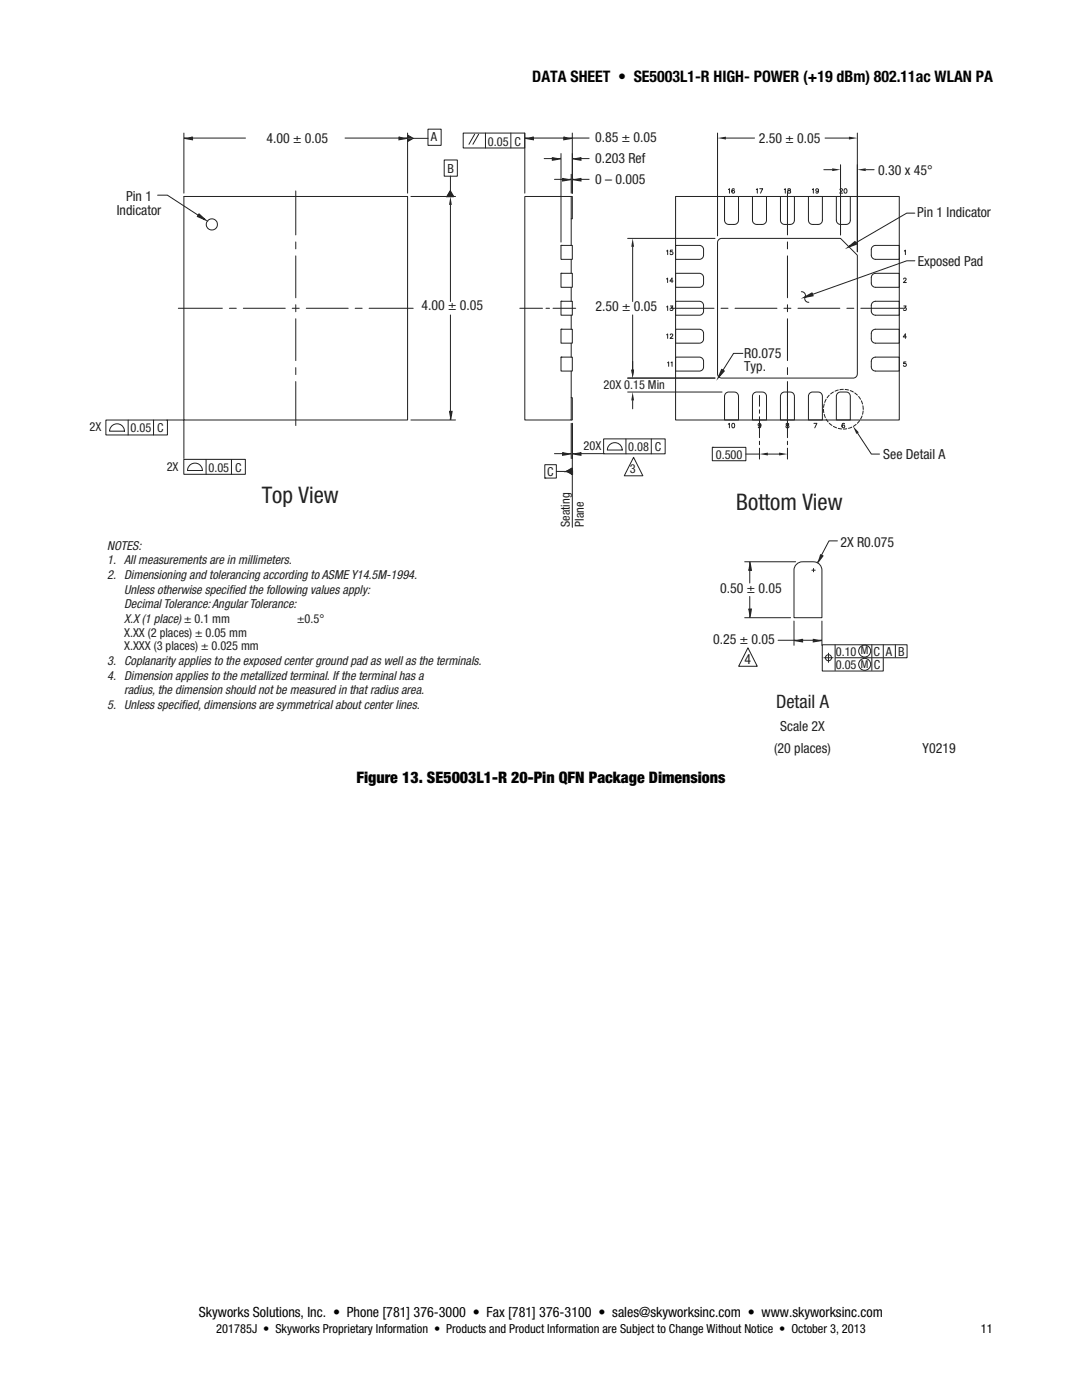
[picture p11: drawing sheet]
<svg xmlns="http://www.w3.org/2000/svg" width="216mm" height="279mm" viewBox="0 0 216 279" stroke-linecap="round" stroke-linejoin="round" font-family="sans-serif">
<path d="M89.9 35.1v3l-.7 1.1h1.3l-.6-1.1" fill="none" stroke="#231f20" stroke-width=".2"/>
<path d="M89.9 38.1l.6 1.1h-1.3z" fill="#231f20"/>
<path d="M89.9 38.1l-.7 1.1h1.3" fill="none" stroke="#231f20" stroke-width=".31"/>
<path d="M89.2 39.2h1.3z" fill="#231f20"/>
<path d="M36.7 26.6v11.9M38.4 27.6h10.6M68.9 27.6h10.8M81.3 26.6v11.9" fill="none" stroke="#231f20" stroke-width=".2"/>
<path d="M79.7 27.3l1.6 .3-1.6 .2z" fill="#231f20"/>
<path d="M79.7 27.3v.5l1.6-.2" fill="none" stroke="#231f20" stroke-width=".31"/>
<path d="M36.7 27.6l1.7-.3v.5z" fill="#231f20"/>
<path d="M38.4 27.3v.5l-1.7-.2" fill="none" stroke="#231f20" stroke-width=".31"/>
<path d="M82 39.2h8.9M89.9 40.9v19.3M89.9 62.9v19.2M82 83.8h8.9" fill="none" stroke="#231f20" stroke-width=".2"/>
<g fill="#231f20">
<path d="M89.9 39.2l.3 1.7h-.6z"/>
<path d="M89.6 82.1h.6l-.3 1.7z"/>
</g>
<path d="M89.6 82.1h.6l-.3 1.7" fill="none" stroke="#231f20" stroke-width=".31"/>
<g fill="none" stroke="#231f20" stroke-width=".2">
<path d="M59 38.1v8.8M82.5 27.6l-1.2 .7v-1.3l1.2 .6h2.9M59 48.3v1.4M59 51.1v8.3M35.6 61.5h8.8M45.8 61.5h1.4M48.6 61.5h8.3M58.3 61.5h1.4M59 60.8v1.4M59 63.6v8.4M59 73.4v1.4M59 76.1v8.8"/>
<path d="M61.1 61.5h8.4M70.9 61.5h1.4M73.7 61.5h8.8"/>
</g>
<g fill="#231f20">
<path d="M81.3 27l1.2 .6h-1.2z"/>
<path d="M81.3 27.6h1.2l-1.2 .7z"/>
</g>
<g fill="none" stroke="#231f20" stroke-width=".2">
<path d="M143.2 26.6v20.5M144.9 27.6h5.7M157.1 38.1v8.8M164.6 27.6h4.8M171.1 26.6v23.7M157.1 48.3v1.4M157.1 51.1v8.3M133.7 61.5h8.8M143.9 61.5h1.4M146.7 61.5h8.3M156.4 61.5h1.4M157.1 60.8v1.4"/>
<path d="M157.1 63.6v8.4M157.1 73.4v1.4M157.1 76.1v8.8M159.2 61.5h8.4M169 61.5h1.4M171.8 61.5h8.7"/>
</g>
<g fill="#231f20">
<path d="M143.2 27.6l1.7-.3v.5z"/>
<path d="M169.4 27.3l1.7 .3-1.7 .2z"/>
</g>
<path d="M125.2 47.6h17.5M126.2 49.3v10.9M125.2 75.5h17.5M126.2 62.9v10.9" fill="none" stroke="#231f20" stroke-width=".2"/>
<g fill="#231f20">
<path d="M126.2 47.6l.3 1.7h-.5z"/>
<path d="M126 73.8h.5l-.3 1.7z"/>
</g>
<path d="M164.4 33.9h1.7M167.7 32.9v14M171.1 32.9v17.4M172.7 33.9h1.7" fill="none" stroke="#231f20" stroke-width=".2"/>
<g fill="#231f20">
<path d="M166.1 33.6l1.6 .3-1.6 .2z"/>
<path d="M171.1 33.9l1.6-.3v.5z"/>
</g>
<path d="M148.8 90.6h2.7M153.2 90.6h2.3" fill="none" stroke="#231f20" stroke-width=".2"/>
<g fill="#231f20">
<path d="M155.5 90.3l1.6 .3-1.6 .3z"/>
<path d="M151.5 90.6l1.7-.3v.6z"/>
</g>
<g fill="none" stroke="#231f20" stroke-width=".2">
<path d="M36.7 39.2h44.6v44.6h-44.6zM36.7 39.2h.1M104.7 26.6v11.9M106.4 27.6h6.1M114 39.2h.2v4.5h-.2M114.2 26.6v11.9M114.2 27.6h3.4M134.8 39.2h44.6v44.6h-44.6zM144.6 39.2h2.8v4.8l-.2 .4-.3 .3-1.7 .1-.5-.4-.1-.4zM145.4 37.8l.2-.1v.8M146.5 37.8v-.1a.41 .41 0 0 0-.5 .4 .41 .41 0 0 0 .5 .4 .28 .28 0 0 0-.1-.5 .28 .28 0 0 0-.4 .3M150.1 39.2h2.8v4.8l-.1 .4-.5 .4h-1.5l-.4-.3-.2-.3z"/>
<path d="M150.9 37.8l.2-.1v.8M151.6 37.7h.6l-.4 .8M155.7 39.2h2.8v4.8l-.1 .4-.3 .3-1.7 .1-.6-.4-.1-.4zM156.5 37.8l.2-.1v.8M157.3 37.7v.3l.5 .3a.29 .29 0 0 1-.4 .3 .29 .29 0 0 1-.2-.4l.5-.3v-.2zM161.3 39.2h2.8v4.8l-.1 .4-.3 .3-1.8 .1-.5-.4-.1-.4zM162.1 37.8l.2-.1v.8M163.3 38a.28 .28 0 0 1-.4 .2 .28 .28 0 0 1-.1-.4 .28 .28 0 0 1 .5 0v.6l-.2 .1-.3-.1M166.9 39.2h2.8v4.8l-.3 .5-.3 .3h-1.6l-.4-.3-.2-.3zM167.6 37.9l.2-.2 .3 .1-.5 .7h.6M168.5 37.7a.41 .41 0 0 1 .5 .4 .41 .41 0 0 1-.5 .4l-.1-.3zM111.9 49h.1"/>
<path d="M111.9 49h2.3v2.8h-2.3zM114 49v-9.8h-9.3v44.6h9.3v-9.7M114 51.8v2.7M114 57.3v2.8M133 55.7l.2-.2v.9M133 50.1l.2-.2v.9M134.2 49.9h-.4l-.1 .4a.31 .31 0 0 1 .5 0 .31 .31 0 0 1 0 .5 .31 .31 0 0 1-.5-.2M134.3 56.1h-.6l.4-.6v.9M134.8 49h4.7a.84 .84 0 0 1 .9 .8v1.1a.84 .84 0 0 1-.9 .9h-4.7zM134.8 54.5h4.7a.86 .86 0 0 1 .9 .9v1.1a.84 .84 0 0 1-.9 .8h-4.7zM143.5 47.8l.5-.2h23.7l3.4 3.3v23.7a.84 .84 0 0 1-.9 .9h-26.2a.84 .84 0 0 1-.8-.9v-26.2zM174.1 49.2l.6-.2h4.7v2.8h-4.7l-.4-.2-.3-.3-.1-.4v-1.3z"/>
<path d="M174.1 54.8l.6-.3h4.7v2.8h-4.7l-.4-.1-.3-.3-.1-.4v-1.3zM180.3 55.7l.2-.2 .3 .2-.5 .7h.6M180.5 50.1l.2-.2v.9M103.7 61.5h4.6M108.9 61.5h.8M110.3 61.5h4.6M114 79.4h.2v4.4h-.2M114 62.9v2.8M114 68.5v2.8M133 66.8l.2-.2v.9M133 61.2l.2-.1v.9M133.2 72.4l.2-.2v.9"/>
<path d="M133.7 66.9l.2-.3 .4 .2-.6 .7h.6M133.8 61.1h.5l-.3 .3a.3 .3 0 0 1 .2 .5 .3 .3 0 0 1-.5-.1M133.9 72.4l.2-.2v.9M134.8 60.1h4.7a.84 .84 0 0 1 .9 .9v1.1a.83 .83 0 0 1-.9 .8h-4.7zM134.8 65.7h4.7a.83 .83 0 0 1 .9 .8v1.1a.84 .84 0 0 1-.9 .9h-4.7zM134.8 71.3h4.7a.84 .84 0 0 1 .9 .8v1.1a.83 .83 0 0 1-.9 .9h-4.7zM144.8 78.5a2.37 2.37 0 0 1 1.9-.2l.5 .4 .2 .4v4.7h-2.8v-4.7zM150.4 78.5a2.32 2.32 0 0 1 2.2-.1l.3 .7v4.7h-2.8v-4.7zM156 78.5a2.33 2.33 0 0 1 1.9-.2 .84 .84 0 0 1 .6 .8v4.7h-2.8v-4.7zM161.6 78.5a2.38 2.38 0 0 1 1.9-.2l.5 .4 .1 .4v4.7h-2.8v-4.7zM167.1 78.5a2.35 2.35 0 0 1 2-.2 .85 .85 0 0 1 .6 .8v4.7h-2.8v-4.7zM174.1 60.4l.6-.3h4.7v2.8h-4.7l-.4-.1-.3-.3-.1-.4v-1.4z"/>
<path d="M174.1 65.9l.6-.2h4.7v2.8h-4.7l-.4-.1-.3-.3-.1-.5v-1.3zM174.1 71.5l.6-.2h4.7v2.8h-4.7l-.4-.2-.3-.3-.1-.4v-1.3zM180.3 61.1h.5l-.3 .3a.3 .3 0 0 1 .3 .5 .3 .3 0 0 1-.5-.1M180.8 72.2h-.5v.4a.32 .32 0 0 1 .5 0 .32 .32 0 0 1-.1 .5 .32 .32 0 0 1-.4-.2M180.9 67.2h-.7l.5-.6v.9M142.1 89.3h6.7v2.6h-6.7zM142.1 89.3h.1M145.3 84.7l.2-.2v.9M146.1 84.5a.41 .41 0 0 1 .5 .4 .41 .41 0 0 1-.5 .4l-.1-.3zM151.8 84.8a.28 .28 0 0 1-.4 .2 .28 .28 0 0 1-.1-.4 .28 .28 0 0 1 .5 0l-.1 .7-.4-.1M156.9 84.5v.3l.5 .2-.1 .3h-.4l-.1-.2 .6-.4-.1-.2zM162.4 84.5h.6l-.4 .9"/>
<path d="M168.5 84.6v-.1a.41 .41 0 0 0-.5 .4 .41 .41 0 0 0 .4 .4 .28 .28 0 0 0 0-.4 .28 .28 0 0 0-.4 .2"/>
</g>
<path d="M104.7 27.6l1.7-.3v.5z" fill="#231f20"/>
<path d="M106.4 27.3v.5l-1.7-.2" fill="none" stroke="#231f20" stroke-width=".31"/>
<path d="M112.5 27.3l1.7 .3-1.7 .2z" fill="#231f20"/>
<path d="M112.5 27.3v.5l1.7-.2" fill="none" stroke="#231f20" stroke-width=".31"/>
<path d="M108.6 31.7h1.7M111.9 30.6v17.7M114.2 30.6v7.9M115.9 31.7h1.7" fill="none" stroke="#231f20" stroke-width=".2"/>
<path d="M110.3 31.4l1.6 .3-1.6 .2z" fill="#231f20"/>
<path d="M110.3 31.4v.5l1.6-.2" fill="none" stroke="#231f20" stroke-width=".31"/>
<path d="M114.2 31.7l1.7-.3v.5z" fill="#231f20"/>
<path d="M115.9 31.4v.5l-1.7-.2" fill="none" stroke="#231f20" stroke-width=".31"/>
<path d="M144.1 73.6l.4 .3-1.1 1.3z" fill="#231f20"/>
<path d="M144.1 73.6l-.7 1.6 1.1-1.3" fill="none" stroke="#231f20" stroke-width=".31"/>
<g fill="none" stroke="#231f20" stroke-width=".2">
<path d="M148.2 70.5h-1.8l-2.1 3.3M151.5 78.9v2.2M157.1 78.9v2.2M114 84.5v7M114.2 84.5v7M115.9 90.5h4.7M151.5 81.8v.7M151.5 83.2v4.2M151.5 88.1v.6M151.5 89.4v2.2M157.1 81.8v.7M157.1 83.2v4.2"/>
<path d="M157.1 88.1v.6M157.1 89.4v2.2"/>
</g>
<path d="M114.2 90.5l1.7-.3v.6z" fill="#231f20"/>
<path d="M115.9 90.2v.6l-1.7-.3" fill="none" stroke="#231f20" stroke-width=".31"/>
<path d="M112.3 90.2l1.7 .3-1.7 .3z" fill="#231f20"/>
<path d="M112.3 90.2v.6l1.7-.3" fill="none" stroke="#231f20" stroke-width=".31"/>
<path d="M108.7 95.4h.1M108.7 92.7h2.3v2.7h-2.3zM111 94.1h2.1l1.1-.7v1.3l-1.1-.6M114.2 84.5v20.7" fill="none" stroke="#231f20" stroke-width=".2"/>
<path d="M113.1 94.1l1.1-.7v.7z" fill="#231f20"/>
<path d="M114.2 93.4l-1.1 .7h1.1" fill="none" stroke="#231f20" stroke-width=".31"/>
<path d="M113.1 94.1h1.1v.6z" fill="#231f20"/>
<path d="M113.1 94.1h1.1v.6" fill="none" stroke="#231f20" stroke-width=".31"/>
<g fill="none" stroke="#231f20" stroke-width=".2">
<path d="M94.7 26.8l-1.1 2M95.5 26.8l-1.1 2M33.3 83.8h3.4v7.7"/>
<circle cx="42.3" cy="44.8" r="1.11"/>
</g>
<path d="M39.6 42.7l1.3 1.1-1.6-.7z" fill="#231f20"/>
<path d="M39.6 42.7l1.3 1.1-1.6-.7" fill="none" stroke="#231f20" stroke-width=".31"/>
<path d="M31.4 38.9h2l6.1 4M148.6 112.1h10.2M149.6 113.8v2.6M149.6 119v2.6M148.6 123.3h9.2" fill="none" stroke="#231f20" stroke-width=".2"/>
<path d="M149.3 121.6h.6l-.3 1.7z" fill="#231f20"/>
<path d="M149.3 121.6h.6l-.3 1.7" fill="none" stroke="#231f20" stroke-width=".31"/>
<path d="M149.6 112.1l.3 1.7h-.6z" fill="#231f20"/>
<path d="M149.6 112.1l.3 1.7h-.6" fill="none" stroke="#231f20" stroke-width=".31"/>
<path d="M155.3 127.8h3.1M158.4 123.9v4.9M160.1 127.8h2.2M164 123.9v4.9" fill="none" stroke="#231f20" stroke-width=".2"/>
<path d="M162.3 127.5l1.7 .3-1.7 .3z" fill="#231f20"/>
<path d="M162.3 127.5v.6l1.7-.3" fill="none" stroke="#231f20" stroke-width=".31"/>
<path d="M158.4 127.8l1.7-.3v.6z" fill="#231f20"/>
<path d="M160.1 127.5v.6l-1.7-.3" fill="none" stroke="#231f20" stroke-width=".31"/>
<g fill="none" stroke="#231f20" stroke-width=".2">
<path d="M164.8 79.7l-.2 .6M165.5 78.9l-.5 .5M166.3 78.2l-.6 .4M167.3 77.8l-.7 .3M168.3 77.7l-.7 .1M168.6 77.7l.7 .1M169.6 77.9l.7 .3M170.6 78.4l.5 .5M171.3 79.1l.4 .6M171.9 80l.2 .6M126.4 91.3l1.9 3.7h-3.7zM164.3 81.7l.1 .7"/>
<path d="M164.5 80.6l-.2 .7M164.5 82.7l.2 .6M164.8 83.6l.4 .6M165.5 84.5l.5 .4M166.3 85.1l.6 .3M167.3 85.5l.6 .1M169 85.6h-.7M170 85.3l-.7 .2M170.8 84.7l-.5 .4M171.5 83.9l-.4 .6M172 83l-.3 .6M172.2 81v.7"/>
<path d="M172.2 82l-.1 .7M172.2 81.6v.1M149.2 129.3l1.9 3.7h-3.7z"/>
</g>
<path d="M170.2 85.1l1.2 1.2-.5 .3z" fill="#231f20"/>
<path d="M110.6 90.5h1.7M171.1 86.5l2.8 4.1h1.6M167.1 107.9h-1.7l-1.5 2.9" fill="none" stroke="#231f20" stroke-width=".2"/>
<path d="M163.6 110.7l.5 .3-1 1.3z" fill="#231f20"/>
<path d="M163.6 110.7l.5 .3-1 1.3" fill="none" stroke="#231f20" stroke-width=".31"/>
<path d="M159.9 58.2a.8 .8 0 0 1 .7 .4 .8 .8 0 0 1 0 .9 .74 .74 0 0 0 .8 .8M162 113.8h.7M162.3 113.5v.6" fill="none" stroke="#231f20" stroke-width=".2"/>
<path d="M160.6 59.3l1.5-.9 .2 .6z" fill="#231f20"/>
<path d="M162.1 58.4l-1.5 .9 1.7-.3" fill="none" stroke="#231f20" stroke-width=".31"/>
<path d="M110.6 35.8h1.7M114 34.8v3.7M114.2 34.8v3.7M115.9 35.8h1.7M182.5 52.1h-1.6l-18.7 6.6" fill="none" stroke="#231f20" stroke-width=".2"/>
<path d="M112.3 35.5l1.7 .3-1.7 .3z" fill="#231f20"/>
<path d="M112.3 35.5v.6l1.7-.3" fill="none" stroke="#231f20" stroke-width=".31"/>
<path d="M114.2 35.8l1.7-.3v.6z" fill="#231f20"/>
<path d="M115.9 35.5v.6l-1.7-.3" fill="none" stroke="#231f20" stroke-width=".31"/>
<path d="M111.9 54.5h.1M111.9 54.5h2.3v2.8h-2.3zM111.9 60.1h.1M111.9 65.7h.1M111.9 71.3h.1M111.9 60.1h2.3v2.8h-2.3zM111.9 65.7h2.3v2.8h-2.3zM111.9 71.3h2.3v2.8h-2.3zM125.2 78.2h18.9M125.2 75.5h17.5M126.2 79.9v1.7M126.2 72.1v1.7" fill="none" stroke="#231f20" stroke-width=".2"/>
<g fill="#231f20">
<path d="M126 73.8h.5l-.3 1.7z"/>
<path d="M126.2 78.2l.3 1.7h-.5z"/>
<path d="M169.4 49.3l1.3-1.1 .3 .5z"/>
</g>
<path d="M170.7 48.2l-1.3 1.1 1.6-.6" fill="none" stroke="#231f20" stroke-width=".31"/>
<g fill="none" stroke="#231f20" stroke-width=".2">
<path d="M85.4 25.8h2.6v3.2h-2.6zM88.6 31.9h2.7v3.3h-2.7zM92.4 26.6h12.3v2.9h-12.3zM96.9 26.6v2.9M101.9 26.6v2.9M182.5 42.5h-1.6l-10.1 5.9M21.1 83.8h12.3v3h-12.3zM22.2 85.1a1.48 1.48 0 0 1 1.6-.4 1.48 1.48 0 0 1 1 1.4h-2.9zM25.6 83.8v3M30.6 83.8v3M36.7 91.7h12.3v3h-12.3zM37.7 93a1.48 1.48 0 0 1 1.7-.5 1.48 1.48 0 0 1 1 1.4h-3z"/>
<path d="M41.1 91.7v3M46.2 91.7v3M120.4 87.6h12.3v3h-12.3zM121.5 88.9a1.48 1.48 0 0 1 1.7-.5 1.48 1.48 0 0 1 1 1.4h-3zM124.9 87.6v3M130 87.6v3M158.9 112.6l.8-.4 2.6-.1a1.69 1.69 0 0 1 1.7 1.7v9.5h-5.6v-9.5l.1-.4zM164.1 131.3v2.6h12.1v-2.6M164.1 131.3v-2.6h16.9v2.6h-14.4M164.4 131.3h1.8M165.3 130.3v1.9M166.6 128.7v2.5"/>
<path d="M166.6 131.3v2.5M174 128.7v2.5M174 131.3v2.5M176.2 128.7v2.5M178.7 128.7v2.5"/>
<circle cx="165.3" cy="131.3" r=".61"/>
<circle cx="172.5" cy="132.6" r="1.2"/>
<circle cx="172.5" cy="129.9" r="1.2"/>
</g>
<g font-size="4.6" fill="#231f20">
<text x="52.2" y="100.3">Top View</text>
<text x="146.9" y="101.9">Bottom View</text>
</g>
<text font-size="3.7" fill="#231f20" x="154.9" y="141.3">Detail A</text>
<g font-size="3.2">
<text x="106.2" y="16.4">DATA SHEET • SE5003L1-R HIGH- POWER (+19 dBm) 802.11ac WLAN PA</text>
<text x="71.1" y="156.3">Figure 13. SE5003L1-R 20-Pin QFN Package Dimensions</text>
</g>
<g font-size="2.8" fill="#221e1f">
<text x="53.2" y="28.5">4.00 ± 0.05</text>
<text x="118.7" y="28.3">0.85 ± 0.05</text>
<text x="151.4" y="28.5">2.50 ± 0.05</text>
<text x="118.7" y="32.5">0.203 Ref</text>
<text x="175.2" y="34.9">0.30 x 45°</text>
<text x="25.2" y="40.1">Pin 1</text>
<text x="118.7" y="36.8">0 – 0.005</text>
<text x="23.3" y="42.9">Indicator</text>
<text x="183" y="43.4">Pin 1 Indicator</text>
<text x="183.1" y="53">Exposed Pad</text>
<text x="84.1" y="62">4.00 ± 0.05</text>
<text x="118.9" y="62.2">2.50 ± 0.05</text>
<text x="148.5" y="71.4">R0.075</text>
<text x="148.5" y="74.1">Typ.</text>
<text x="176.3" y="91.6">See Detail A</text>
<text x="167.7" y="109.1">2X R0.075</text>
<text x="143.7" y="118.3">0.50 ± 0.05</text>
<text x="142.3" y="128.4">0.25 ± 0.05</text>
<text x="148.5" y="132.6">4</text>
<text x="184.1" y="150.3">Y0219</text>
</g>
<g font-size="2.8" fill="#231f20">
<text x="155.7" y="145.8">Scale 2X</text>
<text x="154.5" y="150.4">(20 places)</text>
</g>
<text font-size="2.8" x="39.7" y="262.8">Skyworks Solutions, Inc. • Phone [781] 376-3000 • Fax [781] 376-3100 • sales@skyworksinc.com • www.skyworksinc.com</text>
<g font-size="2.5" fill="#221e1f">
<text x="86" y="28.1">A</text>
<text x="97.3" y="29">0.05</text>
<text x="102.7" y="29">C</text>
<text x="89.3" y="34.6">B</text>
<text x="120.4" y="77.6">20X 0.15 Min</text>
<text x="17.9" y="85.9">2X</text>
<text x="26" y="86.3">0.05</text>
<text x="31.4" y="86.3">C</text>
<text x="116.4" y="89.9">20X</text>
<text x="33.3" y="93.9">2X</text>
<text x="41.6" y="94.2">0.05</text>
<text x="46.9" y="94.2">C</text>
<text x="109.2" y="95">C</text>
<text x="125.4" y="90.1">0.08</text>
<text x="125.7" y="94.4">3</text>
<text x="130.7" y="90.1">C</text>
<text x="142.8" y="91.5">0.500</text>
<text x="113.7" y="105.1" transform="rotate(-90 113.7 105.1)">Seating</text>
<text x="116.5" y="105.1" transform="rotate(-90 116.5 105.1)">Plane</text>
<text x="21.4" y="109.7">NOTES:</text>
<text x="21.4" y="112.6">1. All measurements are in millimeters.</text>
<text x="21.4" y="115.5">2. Dimensioning and tolerancing according to ASME Y14.5M-1994.</text>
<text x="24.8" y="118.4">Unless otherwise specif</text>
<text x="45.6" y="118.4">ied the following values apply:</text>
<text x="24.8" y="121.4">Decimal Tolerance: Angular Tolerance:</text>
<text x="24.8" y="124.3">X.X (1 place)± 0.1 mm</text>
<text x="21.4" y="132.7">3. Coplanarity applies to the exposed center ground pad as well as the terminals.</text>
<text x="21.4" y="135.6">4. Dimension applies to the metallized terminal. If the terminal has a</text>
<text x="21.4" y="141.4">5. Unless specif</text>
<text x="24.8" y="138.5">radius, the dimension should not be measured in that radius area.</text>
<text x="36.2" y="141.4">ied, dimensions are symmetrical about center lines.</text>
</g>
<g font-size="2.5" fill="#231f20">
<text x="59.3" y="124.3">±0.5°</text>
<text x="24.8" y="127">X.XX (2 places) ± 0.05 mm</text>
<text x="24.8" y="129.8">X.XXX (3 places) ± 0.025 mm</text>
<text x="166.8" y="130.9">0.10</text>
<text x="174.3" y="130.9">C</text>
<text x="176.8" y="130.9">A B</text>
<text x="166.8" y="133.5">0.05</text>
<text x="174.3" y="133.5">C</text>
</g>
<g font-size="2.5">
<text x="43.2" y="266.1">201785J • Skyworks Proprietary Information • Products and Product Information are Subject to Change Without Notice • October 3, 2013</text>
<text x="195.7" y="266.1">11</text>
</g>
<g font-size="2.2" fill="#231f20">
<text x="171.8" y="130.6">M</text>
<text x="171.8" y="133.3">M</text>
</g>
</svg>
